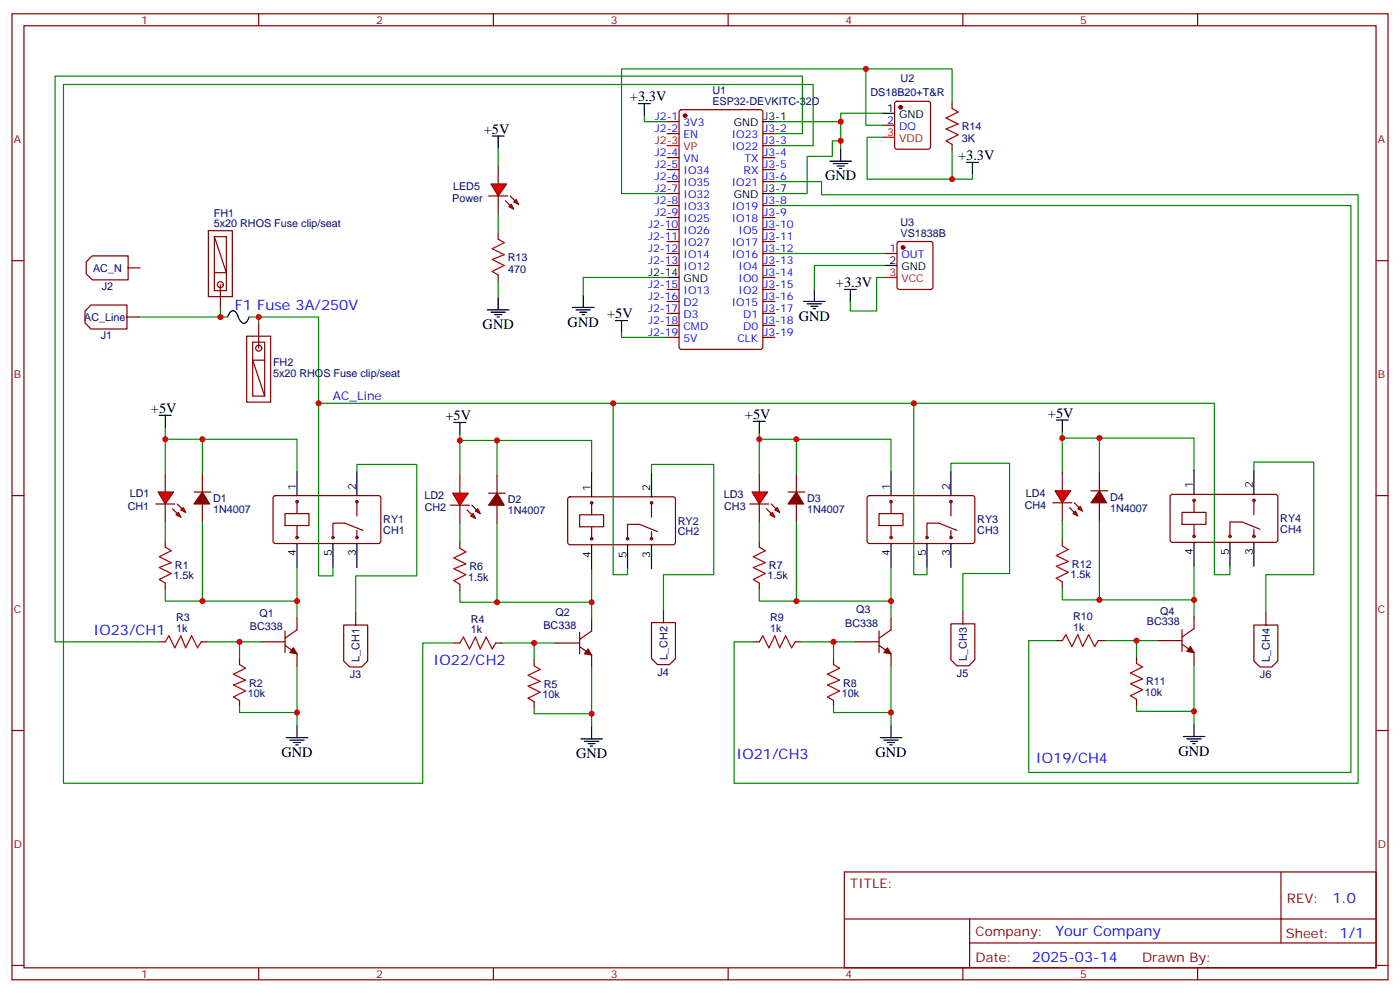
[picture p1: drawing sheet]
<svg xmlns="http://www.w3.org/2000/svg" width="412mm" height="292mm" viewBox="0 0 412 292" stroke-linecap="round" stroke-linejoin="round" font-family="sans-serif">
<g fill="none" stroke="#870000" stroke-width=".35">
<path d="M3.5 4.1h405.4v284.3h-405.4zM7.1 7.6h398.2v277.3h-398.2zM76.2 4.1v3.5M145.3 4.1v3.5M214.5 4.1v3.5M283.6 4.1v3.5M352.8 4.1v3.5M196.5 35.8h3.5M196.5 39.3h3.5M200.3 32.5l.4-.2h23.3l.7 .4v69.4l-.4 .7h-23.6l-.6-.4-.1-69.4zM224.7 39.3h3.5M260 36.9h3.5"/>
<path d="M263.8 30l.4-.2h9.2l.5 .2 .2 .5v12.7l-.2 .5-.5 .2h-9.2l-.5-.2-.2-.5v-12.7zM196.5 46.4h3.5M196.5 49.9h3.5M196.5 53.4h3.5M196.5 57h3.5M224.7 46.4h3.5M224.7 49.9h3.5M224.7 53.4h3.5M224.7 42.9h3.5M3.5 76.7h3.6M196.5 60.5h3.5M196.5 64h3.5"/>
<path d="M196.5 67.6h3.5M196.5 71.1h3.5M196.5 74.6h3.5M196.5 78.1h3.5M224.7 60.5h3.5M224.7 64h3.5M224.7 67.6h3.5M224.7 71.1h3.5M224.7 74.6h3.5M224.7 78.1h3.5M260.7 74.6h3.5M264.5 71.3l.4-.2h9.2l.5 .2 .2 .5v12.7l-.2 .5-.5 .2h-9.2l-.5-.2-.2-.5v-12.7z"/>
<path d="M405.3 76.7h3.6M196.5 85.2h3.5M196.5 88.7h3.5M196.5 92.3h3.5M196.5 95.8h3.5M196.5 99.3h3.5M224.7 85.2h3.5M224.7 88.7h3.5M224.7 92.3h3.5M224.7 95.8h3.5M224.7 99.3h3.5M224.7 81.7h3.5"/>
<path d="M3.5 145.9h3.6M80.7 146.1l.4-.2h30.7l.4 .7-.1 13-.6 .4-30.6-.1-.5-.6v-12.7zM84 151.2h7v3.5h-7zM87.5 147.6v3.6M87.5 154.7v3.5M105.1 147.6v4.3M105.1 156.1v2.1M106.9 156.1l-5.3-2.1h-3.5v4.2M405.3 145.9h3.6M76.9 188.9h7.1M84 190l3.5 2.4v3.6M84 185.7v6.4"/>
<path d="M87.5 181.9v3.5l-3.5 2.5M3.5 215h3.6M405.3 215h3.6M248.7 256.6h156.6v28.3h-156.6zM377.3 256.7v20.8M248.7 270.5h156.5M285.6 277.5h119.6M285.6 270.5v14.1M3.5 284.2h3.6M76.2 284.9v3.5M145.3 284.9v3.5M214.5 284.9v3.5"/>
<path d="M283.6 284.9v3.5M352.8 284.9v3.5M405.3 284.2h3.6"/>
<circle cx="87.5" cy="147.6" r=".35"/>
<circle cx="87.5" cy="158.2" r=".35"/>
<circle cx="98.1" cy="158.2" r=".35"/>
<circle cx="105.1" cy="147.6" r=".35"/>
<circle cx="105.1" cy="158.2" r=".35"/>
</g>
<g fill="#870000" stroke="#870000" stroke-width=".35">
<path d="M86.4 190.7l1.1 1.7-2.1-.3z"/>
<circle cx="201.8" cy="34" r=".53"/>
<circle cx="265.3" cy="31.6" r=".53"/>
<circle cx="266" cy="72.8" r=".53"/>
</g>
<path d="M196.5 42.9h3.5M260 40.4h3.5M260.7 81.7h3.5" fill="none" stroke="#f00" stroke-width=".35"/>
<path d="M224.7 35.8h3.5M260 33.3h3.5M224.7 57h3.5M260.7 78.1h3.5M196.5 81.7h3.5M87.5 138.8v7.1M105.1 138.8v7.1M87.5 160v7M98.1 160v7M105.1 160v7" fill="none" stroke="#000" stroke-width=".35"/>
<g fill="#f00" stroke="#870000" stroke-width=".35">
<path d="M46.6 144.8h4.6l-2.5 3.5z"/>
<path d="M45.9 148.3h5.6z"/>
</g>
<g fill="#870000" stroke="#870000" stroke-width=".35">
<path d="M52.2 148.3l1.4 1.5z"/>
<path d="M50.8 149.8l1.4 1.4z"/>
</g>
<g fill="#f00" stroke="#870000" stroke-width=".35">
<path d="M54 149.4l.7 1.4-1.4-.7z"/>
<path d="M51.9 151.5l.7-.7 .7 1.4z"/>
</g>
<g fill="none" stroke="#870000" stroke-width=".35">
<path d="M48.7 139.5v5.3M59.6 139.5v5.3M146.4 139.9v5.3M48.7 148.3v5.3M48.7 159.3v1.7M57.1 144.8h5M59.6 148.3v5.3M135.5 159.6v1.8M143.9 145.2h5M146.4 148.7v5.3M48.7 171.6v1.8M135.5 172v1.7"/>
<path d="M46.9 188.9h1.8M59.3 188.9h1.7M70.6 193.9v1.7M133.7 189.3h1.8M146 189.3h1.8M157.3 194.2v1.8M70.6 206.2v1.8M157.3 206.6v1.7"/>
</g>
<path d="M48.7 161l1.7 1.1-3.5 1.8 3.5 1.7-3.5 1.4 3.5 1.8-3.5 1.8 1.8 1M135.5 161.4l1.7 1.1-3.5 1.7 3.5 1.8-3.5 1.4 3.5 1.8-3.5 1.7 1.8 1.1M48.7 188.9l1-1.8 1.8 3.6 1.8-3.6 1.4 3.6 1.7-3.6 1.8 3.6 1.1-1.8M70.6 195.6l1.7 1.1-3.5 1.7 3.5 1.8-3.5 1.4 3.5 1.8-3.5 1.7 1.8 1.1M135.5 189.3l1-1.8 1.8 3.5 1.8-3.5 1.4 3.5 1.7-3.5 1.8 3.5 1-1.7M157.3 196l1.8 1-3.5 1.8 3.5 1.8-3.5 1.4 3.5 1.7-3.5 1.8 1.7 1.1" fill="none" stroke="#a10000" stroke-width=".35"/>
<g fill="#870000" stroke="#870000" stroke-width=".35">
<path d="M59.6 144.8l2.1 3.5h-4.6z"/>
<path d="M146.4 145.2l2.1 3.5h-4.6z"/>
</g>
<g fill="none" stroke="#008700" stroke-width=".35">
<path d="M59.6 129.3v10.2M87.5 138.8v-9.5h-38.8v10.2M146.4 129.6v10.3M174.3 139.2v-9.6h-38.8v10.3M48.7 153.6v5.7M59.6 153.6v23.3M135.5 154v5.6M146.4 154v23.3M48.7 173.4v3.5h38.8M87.5 167v14.9M135.5 173.7v3.6h38.8M174.3 167.4v14.8"/>
<path d="M61 188.9h15.9M70.6 188.9v5M87.5 196v17.6M147.8 189.3h15.9M157.3 189.3v4.9M174.3 196.3v17.7M70.6 208v1.7h16.9M157.3 208.3v1.8h17"/>
</g>
<path d="M84.3 217.1h6.4M85.4 217.8h4.2M86.4 218.5h2.1M87.1 219.3h.7M87.5 213.6v3.5" fill="none" stroke="#000" stroke-width=".35"/>
<g fill="#f00" stroke="#870000" stroke-width=".35">
<path d="M133.3 145.2h4.6l-2.4 3.5z"/>
<path d="M132.6 148.7h5.7z"/>
</g>
<g fill="#870000" stroke="#870000" stroke-width=".35">
<path d="M139 148.7l1.4 1.4z"/>
<path d="M137.6 150.1l1.4 1.4z"/>
</g>
<g fill="#f00" stroke="#870000" stroke-width=".35">
<path d="M140.1 150.5l.7-.7 .7 1.4z"/>
<path d="M138.6 151.9l.7-.7 .8 1.4z"/>
</g>
<g fill="none" stroke="#870000" stroke-width=".35">
<path d="M135.5 139.9v5.3M135.5 148.7v5.3M167.5 146.4l.4-.2 30.6 .1 .5 .6-.1 13-.6 .4h-30.7l-.4-.7v-12.7zM170.7 151.5h7.1v3.5h-7.1zM174.3 148v3.5M174.3 155v3.6M191.9 148v4.2M191.9 156.5v2.1M193.7 156.5l-5.3-2.2h-3.5v4.3M255.6 146.1l.5-.2h30.6l.5 .7-.1 13-.6 .4-30.7-.1-.4-.6v-12.7zM258.9 151.2h7.1v3.5h-7.1zM262.5 147.6v3.6"/>
<path d="M262.5 154.7v3.5M280.1 147.6v4.3M280.1 156.1v2.1M281.9 156.1l-5.3-2.1h-3.6v4.2M163.7 189.3h7M170.7 190.3l3.6 2.5v3.5M170.7 186.1v6.3M174.3 182.2v3.5l-3.6 2.5M251.9 188.9h7M258.9 190l3.6 2.4v3.6M258.9 185.7v6.4M262.5 181.9v3.5l-3.6 2.5"/>
<circle cx="174.3" cy="158.6" r=".35"/>
<circle cx="174.3" cy="148" r=".35"/>
<circle cx="184.9" cy="158.6" r=".35"/>
<circle cx="191.9" cy="148" r=".35"/>
<circle cx="191.9" cy="158.6" r=".35"/>
<circle cx="262.5" cy="158.2" r=".35"/>
<circle cx="262.5" cy="147.6" r=".35"/>
<circle cx="273.1" cy="158.2" r=".35"/>
<circle cx="280.1" cy="147.6" r=".35"/>
<circle cx="280.1" cy="158.2" r=".35"/>
</g>
<g fill="none" stroke="#000" stroke-width=".35">
<path d="M174.3 139.2v7M191.9 139.2v7M262.5 138.8v7.1M280.1 138.8v7.1M262.5 160v7M273 160v7M280.1 160v7M174.3 160.3v7.1M184.9 160.3v7.1M191.9 160.3v7.1M171.1 217.5h6.3M172.2 218.2h4.2"/>
<path d="M173.2 218.9h2.1M173.9 219.6h.7M174.3 214v3.5M259.3 217.1h6.3M260.3 217.8h4.3M261.4 218.5h2.1M262.1 219.3h.7M262.5 213.6v3.5"/>
</g>
<g fill="#870000" stroke="#870000" stroke-width=".35">
<path d="M173.2 191l1.1 1.8-2.1-.4z"/>
<path d="M261.4 190.7l1.1 1.7-2.2-.3z"/>
</g>
<g fill="#f00" stroke="#870000" stroke-width=".35">
<path d="M221.5 144.8h4.6l-2.4 3.5z"/>
<path d="M220.8 148.3h5.7z"/>
</g>
<g fill="#870000" stroke="#870000" stroke-width=".35">
<path d="M227.2 148.3l1.4 1.5z"/>
<path d="M225.8 149.8l1.4 1.4z"/>
</g>
<g fill="#f00" stroke="#870000" stroke-width=".35">
<path d="M228.2 150.1l.8-.7 .7 1.4z"/>
<path d="M226.8 151.5l.7-.7 .7 1.4z"/>
</g>
<g fill="none" stroke="#870000" stroke-width=".35">
<path d="M223.7 139.5v5.3M234.6 139.5v5.3M323.8 139.2v5.3M223.7 148.3v5.3M223.7 159.3v1.7M232.1 144.8h5M234.6 148.3v5.3M312.9 158.9v1.8M321.4 144.5h4.9M323.8 148v5.3M223.7 171.6v1.8M312.9 171.3v1.7"/>
<path d="M221.9 188.9h1.8M234.2 188.9h1.8M245.5 193.9v1.7M311.1 188.6h1.8M323.5 188.6h1.8M334.8 193.5v1.8M245.5 206.2v1.8M334.8 205.8v1.8"/>
</g>
<path d="M223.7 161l1.7 1.1-3.5 1.8 3.5 1.7-3.5 1.4 3.5 1.8-3.5 1.8 1.8 1M312.9 160.7l1.8 1-3.6 1.8 3.6 1.8-3.6 1.4 3.6 1.8-3.6 1.7 1.8 1.1M223.7 188.9l1-1.8 1.8 3.6 1.7-3.6 1.5 3.6 1.7-3.6 1.8 3.6 1-1.8M245.5 195.6l1.8 1.1-3.5 1.7 3.5 1.8-3.5 1.4 3.5 1.8-3.5 1.7 1.7 1.1M312.9 188.6l1.1-1.8 1.7 3.5 1.8-3.5 1.4 3.5 1.8-3.5 1.7 3.5 1.1-1.7M334.8 195.3l1.7 1-3.5 1.8 3.5 1.7-3.5 1.5 3.5 1.7-3.5 1.8 1.8 1" fill="none" stroke="#a10000" stroke-width=".35"/>
<g fill="#870000" stroke="#870000" stroke-width=".35">
<path d="M234.6 144.8l2.1 3.5h-4.6z"/>
<path d="M323.8 144.5l2.2 3.5h-4.6z"/>
</g>
<g fill="none" stroke="#008700" stroke-width=".35">
<path d="M234.6 129.3v10.2M262.5 138.8v-9.5h-38.8v10.2M323.8 128.9v10.3M351.7 138.5v-9.6h-38.8v10.3M223.7 153.6v5.7M234.6 153.6v23.3M312.9 153.3v5.6M323.8 153.3v23.3M223.7 173.4v3.5h38.8M262.5 167v14.9M312.9 173v3.6h38.8M351.7 166.7v14.8"/>
<path d="M236 188.9h15.9M245.5 188.9v5M262.5 196v17.6M325.3 188.6h15.8M334.8 188.6v4.9M351.7 195.6v17.7M245.5 208v1.7h17M334.8 207.6v1.8h16.9"/>
</g>
<path d="M348.5 216.8h6.4M349.6 217.5h4.2M350.7 218.2h2.1M351.4 218.9h.7M351.7 213.3v3.5" fill="none" stroke="#000" stroke-width=".35"/>
<g fill="#f00" stroke="#870000" stroke-width=".35">
<path d="M310.8 144.5h4.6l-2.5 3.5z"/>
<path d="M310.1 148h5.6z"/>
</g>
<g fill="#870000" stroke="#870000" stroke-width=".35">
<path d="M316.4 148l1.5 1.4z"/>
<path d="M315 149.4l1.4 1.4z"/>
</g>
<g fill="#f00" stroke="#870000" stroke-width=".35">
<path d="M317.5 149.8l.7-.8 .7 1.5z"/>
<path d="M316.1 151.2l.7-.7 .7 1.4z"/>
</g>
<g fill="none" stroke="#870000" stroke-width=".35">
<path d="M312.9 139.2v5.3M312.9 148v5.3M344.9 145.7l.5-.2 30.6 .1 .4 .6-.1 13-.6 .4h-30.6l-.4-.7v-12.7zM348.2 150.8h7v3.5h-7zM351.7 147.3v3.5M351.7 154.3v3.6M369.4 147.3v4.2M369.4 155.8v2.1M371.1 155.8l-5.3-2.2h-3.5v4.3M341.1 188.6h7.1M348.2 189.6l3.5 2.5v3.5M348.2 185.4v6.3"/>
<path d="M351.7 181.5v3.5l-3.5 2.5"/>
<circle cx="351.7" cy="157.9" r=".35"/>
<circle cx="351.7" cy="147.3" r=".35"/>
<circle cx="362.3" cy="157.9" r=".35"/>
<circle cx="369.4" cy="157.9" r=".35"/>
<circle cx="369.4" cy="147.3" r=".35"/>
</g>
<path d="M351.7 138.5v7M369.4 138.5v7M351.7 159.6v7.1M362.3 159.6v7.1M369.4 159.6v7.1" fill="none" stroke="#000" stroke-width=".35"/>
<path d="M350.7 190.3l1 1.8-2.1-.4z" fill="#870000" stroke="#870000" stroke-width=".35"/>
<g fill="#f00" stroke="#870000" stroke-width=".35">
<path d="M144.6 54.2h4.6l-2.4 3.5z"/>
<path d="M143.9 57.7h5.7z"/>
</g>
<g fill="#870000" stroke="#870000" stroke-width=".35">
<path d="M150.3 57.7l1.4 1.4z"/>
<path d="M148.9 59.1l1.4 1.4z"/>
</g>
<g fill="#f00" stroke="#870000" stroke-width=".35">
<path d="M151.3 59.4l.7-.7 .8 1.4z"/>
<path d="M150.6 60.1l.7 1.5-1.4-.7z"/>
</g>
<g fill="none" stroke="#870000" stroke-width=".35">
<path d="M280.5 30.2v1.7M146.8 48.9v5.3M146.8 57.7v5.3M280.5 42.5v1.8M37.7 78.8h3.6M61.4 67.9h7v19.4h-7zM63.1 69.7h3.6v15.8h-3.6zM63.1 69.7l3.6 10.6h-3.6M146.8 68.6v1.8M37.4 93.3h3.5M64.9 83.8v7M72.7 99h7v19.4h-7z"/>
<path d="M76.2 95.4v7.1M146.8 81v1.7M74.4 100.7h3.6v15.9h-3.6zM78 106h-3.6l3.6 10.6M195.4 179.7v3.6M104.8 180.4v3.6M283.6 180.1v3.5M372.9 180.4v3.6"/>
<circle cx="64.9" cy="83.8" r=".88"/>
<circle cx="76.2" cy="102.5" r=".88"/>
</g>
<path d="M280.5 31.9l1.7 1.1-3.5 1.7 3.5 1.8-3.5 1.4 3.5 1.8-3.5 1.8 1.8 1M146.8 70.4l1.7 1-3.5 1.8 3.5 1.8-3.5 1.4 3.5 1.7-3.5 1.8 1.8 1.1" fill="none" stroke="#a10000" stroke-width=".35"/>
<g fill="none" stroke="#000" stroke-width=".35">
<path d="M188 30.5h3.6M189.8 30.5v3.5M145 40h3.5M146.8 40v3.6M244.5 47.4h6.3M245.5 48.2h4.3M246.6 48.9h2.1M247.3 49.6h.7M247.6 43.9v3.5M284.7 47.8h3.5M286.5 47.8v3.5M67 93.3a2.06 2.06 0 0 1 1.7-1.8 2.45 2.45 0 0 1 1.5 1.8 2.06 2.06 0 0 0 1.7 1.9 2.45 2.45 0 0 0 1.5-1.9"/>
<path d="M143.6 91.2h6.3M144.6 91.9h4.3M145.7 92.6h2.1M146.4 93.3h.7M146.8 87.7v3.5M168.6 90.5h6.4M169.7 91.2h4.2M170.7 91.9h2.2M171.4 92.6h.8M171.8 87v3.5M181.3 94.4h3.6M183.1 94.4v3.5"/>
<path d="M236.7 88.7h6.4M237.8 89.4h4.2M238.8 90.1h2.1M239.5 90.8h.7M239.9 85.2v3.5M248.7 85.2h3.5M250.5 85.2v3.5M46.9 122.2h3.5M48.7 122.2v3.6M133.7 124.4h3.5M135.5 124.4v3.5M221.9 124h3.5"/>
<path d="M223.7 124v3.5M311.1 123.6h3.6M312.9 123.6v3.6"/>
</g>
<g fill="none" stroke="#008700" stroke-width=".35">
<path d="M189.8 34v1.8h6.7M228.2 35.8h19.4M228.2 39.3h8.2v-16.9h-220.2v166.5h30.7M255.1 20.3h25.4v9.9M260 36.9h-4.9v-16.6h-72v36.7h13.4M260 33.3h-12.4v10.6M146.8 43.6v5.3M228.2 42.9h11.3v-18h-220.8v205.6h105.8v-41.2h9.2M228.2 53.4h13.8v3.9h158v173.2h-183.7v-41.6h5.6M247.6 41.5h-2.4v4.5h-7.4v11h-9.6M260 40.4h-4.6v12.3h25.1v-8.4M286.5 51.3v1.4h-6"/>
<path d="M146.8 63v5.6M228.2 60.5h169.7v166.9h-94.9v-38.8h8.1M228.2 74.6h32.5M260.7 78.1h-20.8v7.1M64.9 90.8v2.5h-24M64.9 93.3h2.1M73.4 93.3h2.8M76.2 95.4v-2.1h17.6v76.2h4.3v-2.5M146.8 82.7v5M183.1 97.9v1.4h13.4M196.5 81.7h-24.7v5.3M260.7 81.7h-2.5v9.8h-7.7v-2.8"/>
<path d="M93.8 118.7h86.8v50.5h4.3v-1.8M180.6 118.7h88.6v50.5h3.8v-2.2M269.2 118.7h88.5v50.5h4.6v-2.5M48.7 125.8v3.5M105.1 138.8v-2.1h17.7v32.8h-18v10.9M135.5 127.9v1.7M191.9 139.2v-2.5h18.4v32.5h-14.9v10.5M223.7 127.5v1.8M280.1 138.8v-2.5h17.3v32.5h-13.8v11.3M312.9 127.2v1.7M369.4 138.5v-2.5h17.6v33.2h-14.1v11.2"/>
</g>
<path d="M25.4 77.1l1.8-1.8h10.5v7.1h-10.5l-1.8-1.8zM26.8 89.8h10.6v7h-10.6l-1.8-1.7v-3.6zM101.2 184h7.1v10.6l-1.8 1.7h-3.5l-1.8-1.7zM191.9 183.3h7.1v10.6l-1.8 1.7h-3.5l-1.8-1.7zM280.1 183.6h7.1v10.6l-1.8 1.8h-3.5l-1.8-1.8zM369.4 184h7v10.6l-1.8 1.7h-3.5l-1.7-1.7z" fill="none" stroke="#800000" stroke-width=".35"/>
<g fill="#c00">
<circle cx="59.6" cy="129.3" r=".88"/>
<circle cx="87.5" cy="176.9" r=".88"/>
<circle cx="59.6" cy="176.9" r=".88"/>
<circle cx="70.6" cy="188.9" r=".88"/>
<circle cx="87.5" cy="209.7" r=".88"/>
<circle cx="174.3" cy="210.1" r=".88"/>
<circle cx="157.3" cy="189.3" r=".88"/>
<circle cx="146.4" cy="177.3" r=".88"/>
<circle cx="174.3" cy="177.3" r=".88"/>
<circle cx="146.4" cy="129.6" r=".88"/>
<circle cx="234.6" cy="129.3" r=".88"/>
<circle cx="262.5" cy="176.9" r=".88"/>
<circle cx="234.6" cy="176.9" r=".88"/>
<circle cx="245.5" cy="188.9" r=".88"/>
<circle cx="262.5" cy="209.7" r=".88"/>
<circle cx="351.7" cy="209.4" r=".88"/>
<circle cx="334.8" cy="188.6" r=".88"/>
<circle cx="323.9" cy="176.6" r=".88"/>
<circle cx="351.7" cy="176.6" r=".88"/>
<circle cx="323.9" cy="128.9" r=".88"/>
<circle cx="93.8" cy="118.7" r=".88"/>
<circle cx="180.6" cy="118.7" r=".88"/>
<circle cx="269.2" cy="118.7" r=".88"/>
<circle cx="255.1" cy="20.3" r=".88"/>
<circle cx="48.7" cy="129.3" r=".88"/>
<circle cx="135.5" cy="129.6" r=".88"/>
<circle cx="223.7" cy="129.3" r=".88"/>
<circle cx="312.9" cy="128.9" r=".88"/>
<circle cx="64.9" cy="93.3" r=".88"/>
<circle cx="76.2" cy="93.3" r=".88"/>
<circle cx="247.7" cy="41.5" r=".88"/>
<circle cx="247.7" cy="35.8" r=".88"/>
<circle cx="280.5" cy="52.7" r=".88"/>
</g>
<g font-size="4.2">
<text x="185.6" y="29.8">+3.3V</text>
<text x="142.5" y="39.3">+5V</text>
<text x="282.2" y="47.1">+3.3V</text>
<text x="243.1" y="53.1">GND</text>
<text x="246.2" y="84.5">+3.3V</text>
<text x="178.9" y="93.7">+5V</text>
<text x="235.3" y="94.4">GND</text>
<text x="142.2" y="96.8">GND</text>
<text x="167.2" y="96.1">GND</text>
<text x="44.4" y="121.5">+5V</text>
<text x="131.2" y="123.6">+5V</text>
<text x="219.4" y="123.3">+5V</text>
<text x="308.7" y="122.9">+5V</text>
<text x="82.9" y="222.8">GND</text>
<text x="169.7" y="223.1">GND</text>
<text x="257.9" y="222.8">GND</text>
<text x="347.1" y="222.4">GND</text>
</g>
<g font-size="4.2" fill="#00f">
<text x="69.1" y="91.2">F1 Fuse 3A/250V</text>
<text x="27.5" y="186.8">IO23/CH1</text>
<text x="127.7" y="195.6">IO22/CH2</text>
<text x="217" y="223.5">IO21/CH3</text>
<text x="305.2" y="224.5">IO19/CH4</text>
<text x="392.5" y="265.9">1.0</text>
<text x="310.9" y="275.5">Your Company</text>
<text x="304" y="283.3">2025-03-14</text>
</g>
<g font-size="3.9" fill="#800">
<text x="250.5" y="261.2">TITLE:</text>
<text x="379.1" y="265.9">REV:</text>
<text x="287.4" y="275.4">Company:</text>
<text x="378.7" y="276">Sheet: 1/1</text>
<text x="287.4" y="283.1">Date:</text>
<text x="336.4" y="283.2">Drawn By:</text>
</g>
<text font-size="3.5" fill="#00f" x="98.1" y="117.7">AC_Line</text>
<g font-size="3.2" fill="#800">
<text x="41.6" y="7.1">1</text>
<text x="110.8" y="7.1">2</text>
<text x="179.9" y="7.1">3</text>
<text x="249.1" y="7.1">4</text>
<text x="318.2" y="7.1">5</text>
<text x="4.1" y="42.2">A</text>
<text x="405.9" y="42.2">A</text>
<text x="4.1" y="111.3">B</text>
<text x="405.9" y="111.3">B</text>
<text x="4.1" y="180.4">C</text>
<text x="405.9" y="180.4">C</text>
<text x="4.1" y="249.6">D</text>
<text x="405.9" y="249.6">D</text>
<text x="41.6" y="287.9">1</text>
<text x="110.8" y="287.9">2</text>
<text x="179.9" y="287.9">3</text>
<text x="249.1" y="287.9">4</text>
<text x="318.2" y="287.9">5</text>
</g>
<g font-size="3.2" fill="#000080">
<text x="209.8" y="27.8">U1</text>
<text x="256.4" y="28.1">DS18B20+T&amp;R</text>
<text x="265.3" y="24.3">U2</text>
<text x="209.8" y="30.8">ESP32-DEVKITC-32D</text>
<text x="283.3" y="38.4">R14</text>
<text x="283.4" y="41.9">3K</text>
<text x="133.2" y="59.5">Power</text>
<text x="133.5" y="56">LED5</text>
<text x="63" y="63.7">FH1</text>
<text x="63" y="66.9">5x20 RHOS Fuse clip/seat</text>
<text x="265.3" y="69.7">VS1838B</text>
<text x="265.3" y="66.6">U3</text>
<text x="149.6" y="76.8">R13</text>
<text x="27.4" y="80">AC_N</text>
<text x="149.7" y="80.3">470</text>
<text x="30" y="85.3">J2</text>
<text x="24.8" y="94.5">AC_Line</text>
<text x="29.7" y="99.8">J1</text>
<text x="80.4" y="107.8">FH2</text>
<text x="80.4" y="110.9">5x20 RHOS Fuse clip/seat</text>
<text x="38.3" y="146.3">LD1</text>
<text x="62.8" y="147.8">D1</text>
<text x="125" y="147">LD2</text>
<text x="149.6" y="148.1">D2</text>
<text x="213.2" y="146.7">LD3</text>
<text x="237.8" y="147.8">D3</text>
<text x="301.9" y="149.9">CH4</text>
<text x="302.1" y="146.3">LD4</text>
<text x="327" y="147.4">D4</text>
<text x="37.6" y="150.2">CH1</text>
<text x="62.8" y="150.9">1N4007</text>
<text x="112.9" y="154">RY1</text>
<text x="125.1" y="150.5">CH2</text>
<text x="149.6" y="151.3">1N4007</text>
<text x="199.7" y="154.4">RY2</text>
<text x="213.3" y="150.2">CH3</text>
<text x="237.8" y="150.9">1N4007</text>
<text x="287.9" y="154">RY3</text>
<text x="327" y="150.6">1N4007</text>
<text x="377.1" y="153.7">RY4</text>
<text x="112.9" y="157.1">CH1</text>
<text x="199.7" y="157.5">CH2</text>
<text x="287.9" y="157.1">CH3</text>
<text x="377.1" y="156.8">CH4</text>
<text x="51.5" y="167.5">R1</text>
<text x="138.3" y="167.8">R6</text>
<text x="226.5" y="167.5">R7</text>
<text x="315.7" y="167.1">R12</text>
<text x="51.2" y="170.5">1.5k</text>
<text x="137.9" y="170.9">1.5k</text>
<text x="226.1" y="170.5">1.5k</text>
<text x="315.4" y="170.2">1.5k</text>
<text x="51.9" y="182.9">R3</text>
<text x="73.6" y="185.5">BC338</text>
<text x="76.5" y="181.6">Q1</text>
<text x="138.7" y="183.3">R4</text>
<text x="160.1" y="185.1">BC338</text>
<text x="163.6" y="181.2">Q2</text>
<text x="226.8" y="182.9">R9</text>
<text x="249" y="184.4">BC338</text>
<text x="252.2" y="180.5">Q3</text>
<text x="316.1" y="185.7">1k</text>
<text x="316.1" y="182.6">R10</text>
<text x="337.9" y="184.1">BC338</text>
<text x="341.8" y="180.9">Q4</text>
<text x="51.9" y="186.1">1k</text>
<text x="138.7" y="186.4">1k</text>
<text x="226.8" y="186.1">1k</text>
<text x="105.9" y="194.8" transform="rotate(-90 105.9 194.8)">L_CH1</text>
<text x="196.6" y="194.1" transform="rotate(-90 196.6 194.1)">L_CH2</text>
<text x="284.8" y="194.5" transform="rotate(-90 284.8 194.5)">L_CH3</text>
<text x="374" y="194.8" transform="rotate(-90 374 194.8)">L_CH4</text>
<text x="73.4" y="202.1">R2</text>
<text x="103" y="199.6">J3</text>
<text x="160.2" y="202.4">R5</text>
<text x="193.7" y="198.9">J4</text>
<text x="248.4" y="202.1">R8</text>
<text x="281.9" y="199.2">J5</text>
<text x="337.6" y="201.7">R11</text>
<text x="371.1" y="199.6">J6</text>
<text x="73" y="205.1">10k</text>
<text x="159.8" y="205.5">10k</text>
<text x="248" y="205.1">10k</text>
<text x="337.3" y="204.8">10k</text>
</g>
<g font-size="3.2" fill="#00f">
<text x="192.9" y="35.5">J2-1</text>
<text x="192.9" y="39">J2-2</text>
<text x="201.3" y="37.2">3V3</text>
<text x="201.3" y="40.7">EN</text>
<text x="215.6" y="40.7">IO23</text>
<text x="224.9" y="39">J3-2</text>
<text x="261.3" y="36.5">2</text>
<text x="264.8" y="38.3">DQ</text>
<text x="192.9" y="46">J2-4</text>
<text x="201.3" y="47.8">VN</text>
<text x="215.6" y="44.3">IO22</text>
<text x="219.3" y="47.8">TX</text>
<text x="224.9" y="42.5">J3-3</text>
<text x="224.9" y="46">J3-4</text>
<text x="192.9" y="49.6">J2-5</text>
<text x="192.9" y="53.1">J2-6</text>
<text x="201.3" y="51.3">IO34</text>
<text x="219" y="51.3">RX</text>
<text x="224.9" y="49.6">J3-5</text>
<text x="224.9" y="53.1">J3-6</text>
<text x="192.9" y="56.6">J2-7</text>
<text x="201.3" y="54.9">IO35</text>
<text x="201.3" y="58.4">IO32</text>
<text x="215.6" y="54.9">IO21</text>
<text x="192.9" y="60.1">J2-8</text>
<text x="192.9" y="63.7">J2-9</text>
<text x="201.3" y="61.9">IO33</text>
<text x="201.3" y="65.4">IO25</text>
<text x="215.6" y="61.9">IO19</text>
<text x="215.6" y="65.4">IO18</text>
<text x="224.9" y="60.1">J3-8</text>
<text x="224.9" y="63.7">J3-9</text>
<text x="190.9" y="67.2">J2-10</text>
<text x="190.9" y="70.7">J2-11</text>
<text x="201.3" y="69">IO26</text>
<text x="217.6" y="69">IO5</text>
<text x="224.9" y="67.2">J3-10</text>
<text x="224.9" y="70.7">J3-11</text>
<text x="190.9" y="74.3">J2-12</text>
<text x="190.9" y="77.8">J2-13</text>
<text x="201.3" y="72.5">IO27</text>
<text x="201.3" y="76">IO14</text>
<text x="215.6" y="72.5">IO17</text>
<text x="215.6" y="76">IO16</text>
<text x="224.9" y="74.3">J3-12</text>
<text x="224.9" y="77.8">J3-13</text>
<text x="262" y="74.3">1</text>
<text x="265.5" y="76">OUT</text>
<text x="201.3" y="79.6">IO12</text>
<text x="217.6" y="79.6">IO4</text>
<text x="217.6" y="83.1">IO0</text>
<text x="224.9" y="81.3">J3-14</text>
<text x="190.9" y="84.8">J2-15</text>
<text x="190.9" y="88.4">J2-16</text>
<text x="201.3" y="86.6">IO13</text>
<text x="217.6" y="86.6">IO2</text>
<text x="224.9" y="84.8">J3-15</text>
<text x="224.9" y="88.4">J3-16</text>
<text x="190.9" y="91.9">J2-17</text>
<text x="190.9" y="95.4">J2-18</text>
<text x="201.3" y="90.1">D2</text>
<text x="201.3" y="93.7">D3</text>
<text x="215.6" y="90.1">IO15</text>
<text x="219" y="93.7">D1</text>
<text x="224.9" y="91.9">J3-17</text>
<text x="224.9" y="95.4">J3-18</text>
<text x="190.9" y="99">J2-19</text>
<text x="201.3" y="97.2">CMD</text>
<text x="201.3" y="100.7">5V</text>
<text x="217.2" y="100.7">CLK</text>
<text x="219" y="97.2">D0</text>
<text x="224.9" y="99">J3-19</text>
</g>
<g font-size="3.2">
<text x="224.9" y="35.5">J3-1</text>
<text x="261.3" y="33">1</text>
<text x="264.8" y="34.7">GND</text>
<text x="216.1" y="37.2">GND</text>
<text x="216.1" y="58.4">GND</text>
<text x="224.9" y="56.6">J3-7</text>
<text x="262" y="77.8">2</text>
<text x="190.9" y="81.3">J2-14</text>
<text x="201.3" y="83.1">GND</text>
<text x="265.5" y="79.6">GND</text>
<text x="351.4" y="143.8" transform="rotate(-90 351.4 143.8)">1</text>
<text x="369" y="143.8" transform="rotate(-90 369 143.8)">2</text>
<text x="87.1" y="144.1" transform="rotate(-90 87.1 144.1)">1</text>
<text x="104.8" y="144.1" transform="rotate(-90 104.8 144.1)">2</text>
<text x="173.9" y="144.5" transform="rotate(-90 173.9 144.5)">1</text>
<text x="191.6" y="144.5" transform="rotate(-90 191.6 144.5)">2</text>
<text x="262.1" y="144.1" transform="rotate(-90 262.1 144.1)">1</text>
<text x="279.8" y="144.1" transform="rotate(-90 279.8 144.1)">2</text>
<text x="87.1" y="163.8" transform="rotate(-90 87.1 163.8)">4</text>
<text x="97.7" y="163.8" transform="rotate(-90 97.7 163.8)">5</text>
<text x="104.8" y="163.8" transform="rotate(-90 104.8 163.8)">3</text>
<text x="173.9" y="164.1" transform="rotate(-90 173.9 164.1)">4</text>
<text x="184.5" y="164.1" transform="rotate(-90 184.5 164.1)">5</text>
<text x="191.6" y="164.1" transform="rotate(-90 191.6 164.1)">3</text>
<text x="262.1" y="163.8" transform="rotate(-90 262.1 163.8)">4</text>
<text x="272.7" y="163.8" transform="rotate(-90 272.7 163.8)">5</text>
<text x="279.8" y="163.8" transform="rotate(-90 279.8 163.8)">3</text>
<text x="351.4" y="163.4" transform="rotate(-90 351.4 163.4)">4</text>
<text x="361.9" y="163.4" transform="rotate(-90 361.9 163.4)">5</text>
<text x="369" y="163.4" transform="rotate(-90 369 163.4)">3</text>
</g>
<g font-size="3.2" fill="#f00">
<text x="261.3" y="40">3</text>
<text x="264.8" y="41.8">VDD</text>
<text x="192.9" y="42.5">J2-3</text>
<text x="201.3" y="44.3">VP</text>
<text x="262" y="81.3">3</text>
<text x="265.5" y="83.1">VCC</text>
</g>
</svg>
